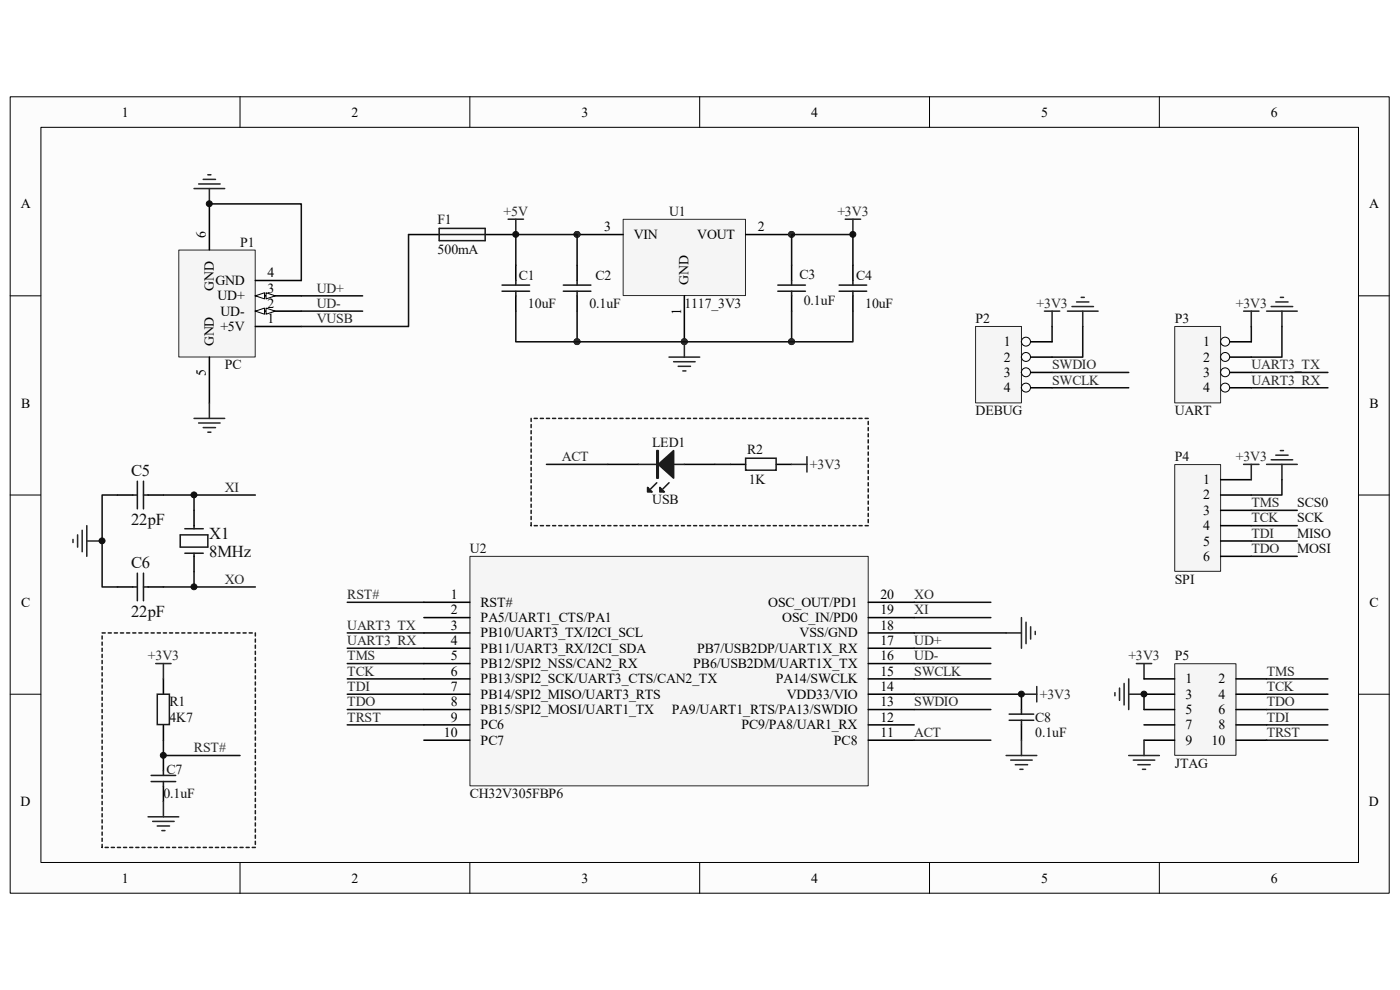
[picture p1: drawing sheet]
<svg xmlns="http://www.w3.org/2000/svg" width="297mm" height="210mm" viewBox="0 0 297 210" stroke-linecap="round" stroke-linejoin="round" font-family="sans-serif">
<path d="M2.2 20.6h292.5v168.9h-292.5z" fill="#fcfcfc"/>
<path d="M2.2 20.5h292.5v169h-292.5z" fill="none" stroke="#000" stroke-width=".21"/>
<path d="M8.7 27.1h279.5v155.9h-279.5z" fill="#fcfcfc"/>
<g fill="none" stroke="#000" stroke-width=".21">
<path d="M8.7 27h279.5v156h-279.5zM50.9 20.5v6.5M99.7 20.5v6.5M148.4 20.5v6.5M197.2 20.5v6.5M246 20.5v6.5M2.2 62.8h6.5M288.2 62.8h6.5M2.2 105h6.5M288.2 105h6.5M2.2 147.3h6.5M288.2 147.3h6.5"/>
<path d="M50.9 183v6.5M99.7 183v6.5M148.4 183v6.5M197.2 183v6.5M246 183v6.5"/>
</g>
<g fill="#0e0e0e" stroke="#0e0e0e" stroke-width=".21">
<circle cx="122.4" cy="72.5" r=".63"/>
<circle cx="122.4" cy="49.7" r=".63"/>
<circle cx="145.2" cy="72.5" r=".63"/>
<circle cx="167.9" cy="72.5" r=".63"/>
<circle cx="167.9" cy="49.7" r=".63"/>
</g>
<path d="M24.9 105h3.3M31.4 105h3.3M41.2 108.3v3.2M41.2 118v3.3M24.9 124.5h3.3M31.4 124.5h3.3M34.7 144v3.3M34.7 153.8v3.2M216.7 147.3v3.2M216.7 153.8v3.2M34.7 160.3v3.2M34.7 166.8v3.2" fill="none" stroke="#000" stroke-width=".33"/>
<g fill="none" stroke="#1c1c1c" stroke-width=".33">
<path d="M28.2 105h.9M29.1 102.1v5.8M30.4 105h1M30.4 102.1v5.8M38.2 113.5h5.9v2.6h-5.9zM39.2 117.4h3.9M39.2 112.2h3.9M41.2 111.5v.7M41.2 117.4v.6M28.2 124.5h.9M29.1 121.6v5.8M30.4 121.6v5.8"/>
<path d="M30.4 124.5h1M33.4 147.3h2.5v6.4h-2.5zM214.1 152.8h5.2M214.1 151.5h5.2M216.7 150.5v1M216.7 152.8v1M32.1 164.5h5.2M32.1 165.8h5.2M34.7 163.5v1M34.7 165.8v1"/>
</g>
<path d="M15.5 114.4v.7M16.5 113.5v2.6M17.4 112.5v4.5M18.4 111.5v6.5M18.4 114.8h3.3M33 140.8h3.3M34.7 140.8v3.2M31.4 173.3h6.5M32.4 174.2h4.5M33.4 175.2h2.6M34.3 176.2h.7M34.7 170v3.3" fill="none" stroke="#262626" stroke-width=".33"/>
<path d="M34.7 105h19.5M41.2 105v3.3M41.2 121.3v3.2" fill="none" stroke="#0e0e0e" stroke-width=".33"/>
<path d="M38 53.1h16.1v22.6h-16.1z" fill="#f5f5f5"/>
<path d="M37.9 53h16.2v22.7h-16.2z" fill="none" stroke="#262626" stroke-width=".21"/>
<path d="M44.4 43.3v9.7M54.2 59.5h9.7M54.2 69.3h9.7M54.2 62.8h9.7" fill="none" stroke="#000" stroke-width=".33"/>
<g fill="#fcfcfc" stroke="#000" stroke-width=".21">
<path d="M54.2 62.8l1.9-.7v1.3z"/>
<path d="M56.4 62.1l2 .7-2 .6z"/>
</g>
<path d="M54.2 66h9.7" fill="none" stroke="#000" stroke-width=".33"/>
<g fill="#fcfcfc" stroke="#000" stroke-width=".21">
<path d="M54.2 66l1.9-.6v1.3z"/>
<path d="M56.4 65.4l2 .6-2 .7z"/>
</g>
<path d="M86.7 49.8h6.5M102.9 49.8h6.5M44.4 75.8v9.7" fill="none" stroke="#000" stroke-width=".33"/>
<path d="M44.4 43.3h19.5v16.2M63.9 62.8h13M63.9 66h13" fill="none" stroke="#0e0e0e" stroke-width=".33"/>
<path d="M42.1 39h4.6M43.1 38.1h2.6M44.1 37.1h.6M41.2 40h6.5M44.4 40v3.3M179.3 46.5h3.3M180.9 46.5v3.3M41.2 88.8h6.5M42.1 89.7h4.6M43.1 90.7h2.6M44.1 91.7h.6M44.4 85.5v3.3" fill="none" stroke="#262626" stroke-width=".33"/>
<path d="M93.2 48.5h9.7v2.6h-9.7zM93.2 49.8h9.7" fill="none" stroke="#1c1c1c" stroke-width=".33"/>
<path d="M132.2 46.6h26v16.1h-26z" fill="#f5f5f5"/>
<path d="M132.2 46.5h26v16.2h-26z" fill="none" stroke="#262626" stroke-width=".21"/>
<g fill="none" stroke="#000" stroke-width=".33">
<path d="M109.4 56.3v3.2M122.4 49.8h9.8M122.4 56.3v3.2M158.2 49.8h9.7M167.9 56.3v3.2M180.9 56.3v3.2M109.4 62.8v3.2M122.4 62.8v3.2M145.2 62.8v9.7M167.9 62.8v3.2M180.9 62.8v3.2M128.9 98.5h6.5"/>
<path d="M145.2 98.5h6.5M154.9 98.5h3.3M164.7 98.5h3.2"/>
</g>
<g fill="none" stroke="#262626" stroke-width=".33">
<path d="M107.8 46.5h3.3M109.4 46.5v3.3M141.9 75.8h6.5M142.9 76.7h4.6M143.9 77.7h2.6M144.9 78.7h.6M145.2 72.5v3.3M167.9 98.5h3.3M171.2 96.9v3.2M213.4 134.3h3.3M216.7 131v6.5M217.7 132v4.5"/>
<path d="M218.7 133v2.6M219.6 133.9v.7M216.7 157v3.3M216.7 147.3h3.3M220 145.6v3.3M213.4 160.3h6.6M214.4 161.2h4.6M215.4 162.2h2.6M216.4 163.2h.6"/>
</g>
<g fill="none" stroke="#1c1c1c" stroke-width=".33">
<path d="M109.4 59.5v1M122.4 59.5v1M167.9 59.5v1M180.9 59.5v1M106.5 61.8h5.9M106.5 60.5h5.9M109.4 61.8v1M119.5 61.8h5.9M119.5 60.5h5.9M122.4 61.8v1M165 61.8h5.9M165 60.5h5.9"/>
<path d="M167.9 61.8v1M178 61.8h5.9M178 60.5h5.9M180.9 61.8v1M135.4 98.5h9.8M158.2 97.2h6.5v2.5h-6.5zM139.3 102.4l-1.3 1.3M141.9 102.4l-1.3 1.3"/>
</g>
<g fill="none" stroke="#0e0e0e" stroke-width=".33">
<path d="M109.4 56.3v-6.5h13v6.5M167.9 56.3v-6.5h13v6.5M109.4 66v6.5h71.5v-6.5M122.4 66v6.5M167.9 66v6.5M115.9 98.5h13M151.7 98.5h3.2M24.9 105h-3.2v19.5h3.2M34.7 124.5h19.5M73.7 127.8h16.2M73.7 134.3h16.2M73.7 137.5h16.2"/>
<path d="M193.9 131h16.3M193.9 127.8h16.3M193.9 134.3h19.5M193.9 137.5h16.3M73.7 147.3h16.2M73.7 140.8h16.2M73.7 144h16.2M73.7 150.5h16.2M73.7 153.8h16.2M193.9 147.3h22.8M193.9 140.8h16.3M193.9 144h16.3"/>
<path d="M193.9 150.5h16.3"/>
</g>
<g fill="#262626" stroke="#262626" stroke-width=".21">
<circle cx="122.4" cy="49.7" r=".63"/>
<circle cx="145.2" cy="72.5" r=".63"/>
<circle cx="167.9" cy="49.7" r=".63"/>
<circle cx="167.9" cy="72.5" r=".63"/>
<circle cx="122.4" cy="72.5" r=".63"/>
</g>
<g fill="#1c1c1c" stroke="#1c1c1c" stroke-width=".33">
<path d="M139.7 98.5l3.2-2.9v5.8z"/>
<path d="M137.4 103.4l1 1h-1z"/>
<path d="M140 103.4l1 1h-1z"/>
<path d="M139.3 95.6h.4v5.8h-.4z" fill-rule="evenodd"/>
</g>
<path d="M99.7 118.1h84.5v48.6h-84.5z" fill="#f5f5f5"/>
<path d="M99.7 118h84.5v48.7h-84.5z" fill="none" stroke="#262626" stroke-width=".21"/>
<g fill="none" stroke="#000" stroke-width=".33">
<path d="M89.9 127.8h9.8M89.9 131h9.8M89.9 134.3h9.8M89.9 137.5h9.8M184.2 127.8h9.7M184.2 131h9.7M184.2 134.3h9.7M184.2 137.5h9.7M89.9 140.8h9.8M89.9 144h9.8M89.9 147.3h9.8M89.9 150.5h9.8"/>
<path d="M89.9 153.8h9.8M89.9 157h9.8M184.2 140.8h9.7M184.2 144h9.7M184.2 147.3h9.7M184.2 150.5h9.7M184.2 153.8h9.7M184.2 157h9.7"/>
</g>
<path d="M193.9 157h16.3" fill="none" stroke="#0e0e0e" stroke-width=".33"/>
<path d="M249.3 98.6h9.7v22.6h-9.7z" fill="#f5f5f5"/>
<path d="M249.2 98.6h9.8v22.6h-9.8z" fill="none" stroke="#262626" stroke-width=".21"/>
<path d="M259 101.8h6.5M259 105h6.5M259 108.3h6.5M259 111.5h6.5M259 114.8h6.5M259 118h6.5" fill="none" stroke="#000" stroke-width=".33"/>
<g fill="none" stroke="#262626" stroke-width=".33">
<path d="M263.8 98.5h3.3M265.5 98.5v3.3M268.7 98.5h6.5M269.7 97.5h4.5M270.7 96.6h2.6M271.6 95.6h.7M272 98.5v3.3M236.5 146.9v.7M237.5 146v2.6M238.5 145v4.5M239.5 144v6.5M239.5 147.3h3.2"/>
<path d="M241.1 140.8h3.2M242.7 140.8v3.2"/>
</g>
<path d="M249.3 140.8h12.9v19.4h-12.9z" fill="#f5f5f5"/>
<path d="M249.2 140.8h13v19.4h-13z" fill="none" stroke="#262626" stroke-width=".21"/>
<path d="M242.7 144h6.5M242.7 147.3h6.5M242.7 150.5h6.5M242.7 153.8h6.5M242.7 157h6.5M262.2 144h6.5M262.2 147.3h6.5M262.2 150.5h6.5M262.2 153.8h6.5M262.2 157h6.5" fill="none" stroke="#000" stroke-width=".33"/>
<path d="M263.8 66h3.3M265.5 66v3.3M268.7 66h6.5M269.7 65h4.5M270.7 64.1h2.6M271.6 63.1h.7M272 66v3.3M242.7 157v3.3M239.5 160.3h6.5M240.4 161.2h4.6M241.4 162.2h2.6M242.4 163.2h.6" fill="none" stroke="#262626" stroke-width=".33"/>
<path d="M265.5 69.3v3.2M272 69.3v6.5h-6.5M265.5 108.3h9.7M265.5 114.8h9.7M265.5 118h9.7M265.5 111.5h9.7M242.7 147.3v3.2M268.7 144h13M268.7 147.3h13M268.7 150.5h13M268.7 153.8h13M268.7 157h13" fill="none" stroke="#0e0e0e" stroke-width=".33"/>
<path d="M249.3 69.3h9.7v16.2h-9.7z" fill="#f5f5f5"/>
<path d="M249.2 69.3h9.8v16.2h-9.8z" fill="none" stroke="#262626" stroke-width=".21"/>
<path d="M259 72.5h6.5" fill="none" stroke="#000" stroke-width=".33"/>
<circle cx="259.9" cy="72.5" r=".95" fill="#fcfcfc" stroke="#000" stroke-width=".21"/>
<path d="M259 75.8h6.5" fill="none" stroke="#000" stroke-width=".33"/>
<circle cx="259.9" cy="75.7" r=".95" fill="#fcfcfc" stroke="#000" stroke-width=".21"/>
<path d="M259 79h6.5" fill="none" stroke="#000" stroke-width=".33"/>
<circle cx="259.9" cy="79" r=".95" fill="#fcfcfc" stroke="#000" stroke-width=".21"/>
<path d="M259 82.3h6.5" fill="none" stroke="#000" stroke-width=".33"/>
<circle cx="259.9" cy="82.2" r=".95" fill="#fcfcfc" stroke="#000" stroke-width=".21"/>
<path d="M223.2 69.3v3.2M229.7 69.3v6.5h-6.5M265.5 79h16.2M265.5 82.3h16.2" fill="none" stroke="#0e0e0e" stroke-width=".33"/>
<path d="M221.6 66h3.2M223.2 66v3.3M226.5 66h6.5M227.4 65h4.6M228.4 64.1h2.6M229.4 63.1h.6M229.7 66v3.3" fill="none" stroke="#262626" stroke-width=".33"/>
<path d="M207 69.3h9.7v16.2h-9.7z" fill="#f5f5f5"/>
<path d="M207 69.3h9.7v16.2h-9.7z" fill="none" stroke="#262626" stroke-width=".21"/>
<path d="M216.7 72.5h6.5" fill="none" stroke="#000" stroke-width=".33"/>
<circle cx="217.7" cy="72.5" r=".95" fill="#fcfcfc" stroke="#000" stroke-width=".21"/>
<path d="M216.7 75.8h6.5" fill="none" stroke="#000" stroke-width=".33"/>
<circle cx="217.7" cy="75.7" r=".95" fill="#fcfcfc" stroke="#000" stroke-width=".21"/>
<path d="M216.7 79h6.5" fill="none" stroke="#000" stroke-width=".33"/>
<circle cx="217.7" cy="79" r=".95" fill="#fcfcfc" stroke="#000" stroke-width=".21"/>
<path d="M216.7 82.3h6.5" fill="none" stroke="#000" stroke-width=".33"/>
<circle cx="217.7" cy="82.2" r=".95" fill="#fcfcfc" stroke="#000" stroke-width=".21"/>
<path d="M86.7 49.8v19.5h-22.8M223.2 79h16.3M223.2 82.3h16.3M272 101.8v3.2h-6.5M34.7 157v3.3h16.2" fill="none" stroke="#0e0e0e" stroke-width=".33"/>
<path d="M112.7 111.5v-22.7h71.5v22.7h-71.5M21.7 179.8v-45.5h32.5v45.5h-32.5" fill="none" stroke="#1c1c1c" stroke-width=".33" stroke-dasharray=".7 .7"/>
<g fill="#0e0e0e" stroke="#0e0e0e" stroke-width=".21">
<circle cx="21.7" cy="114.7" r=".63"/>
<circle cx="34.7" cy="160.2" r=".63"/>
<circle cx="41.2" cy="124.5" r=".63"/>
<circle cx="41.2" cy="105" r=".63"/>
<circle cx="44.4" cy="43.2" r=".63"/>
<circle cx="109.4" cy="49.7" r=".63"/>
<circle cx="180.9" cy="49.7" r=".63"/>
<circle cx="216.7" cy="147.2" r=".63"/>
<circle cx="242.7" cy="147.2" r=".63"/>
</g>
<g font-size="3.5" fill="#0e0e0e">
<text x="27.9" y="100.9">C5</text>
<text x="27.9" y="111.3">22pF</text>
<text x="44.4" y="114.3">X1</text>
<text x="44.4" y="118.2">8MHz</text>
<text x="27.9" y="120.4">C6</text>
<text x="27.9" y="130.8">22pF</text>
</g>
<g font-size="2.9">
<text x="25.8" y="24.7">1</text>
<text x="74.6" y="24.7">2</text>
<text x="123.4" y="24.7">3</text>
<text x="172.1" y="24.7">4</text>
<text x="220.9" y="24.7">5</text>
<text x="269.6" y="24.7">6</text>
<text x="4.4" y="44.2">A</text>
<text x="290.5" y="44.2">A</text>
<text x="43.7" y="50.4" transform="rotate(-90 43.7 50.4)">6</text>
<text x="128.1" y="49.1">3</text>
<text x="134.5" y="50.7">VIN</text>
<text x="147.9" y="50.7">VOUT</text>
<text x="160.8" y="49.1">2</text>
<text x="56.8" y="58.8">4</text>
<text x="45.3" y="61.6" transform="rotate(-90 45.3 61.6)">GND</text>
<text x="45.7" y="60.5">GND</text>
<text x="46.1" y="63.7">UD+</text>
<text x="56.8" y="62.1">3</text>
<text x="56.8" y="65.3">2</text>
<text x="146.1" y="60.5" transform="rotate(-90 146.1 60.5)">GND</text>
<text x="46.8" y="70.2">+5V</text>
<text x="46.8" y="67">UD-</text>
<text x="56.8" y="68.6">1</text>
<text x="144.5" y="66.8" transform="rotate(-90 144.5 66.8)">1</text>
<text x="45.3" y="73.5" transform="rotate(-90 45.3 73.5)">GND</text>
<text x="213" y="73.4">1</text>
<text x="213" y="76.7">2</text>
<text x="255.3" y="73.4">1</text>
<text x="255.3" y="76.7">2</text>
<text x="43.7" y="79.8" transform="rotate(-90 43.7 79.8)">5</text>
<text x="213" y="80">3</text>
<text x="213" y="83.2">4</text>
<text x="255.3" y="80">3</text>
<text x="255.3" y="83.2">4</text>
<text x="4.5" y="86.5">B</text>
<text x="290.5" y="86.5">B</text>
<text x="255.3" y="102.7">1</text>
<text x="255.3" y="106">2</text>
<text x="255.3" y="109.2">3</text>
<text x="255.3" y="112.5">4</text>
<text x="255.3" y="115.7">5</text>
<text x="255.3" y="119">6</text>
<text x="4.5" y="128.7">C</text>
<text x="95.6" y="127.1">1</text>
<text x="95.6" y="130.3">2</text>
<text x="101.9" y="128.7">RST#</text>
<text x="101.9" y="132">PA5/UART1_CTS/PA1</text>
<text x="163" y="128.7">OSC_OUT/PD1</text>
<text x="165.9" y="132">OSC_IN/PD0</text>
<text x="186.8" y="130.3">19</text>
<text x="186.8" y="127.1">20</text>
<text x="290.5" y="128.7">C</text>
<text x="95.6" y="133.6">3</text>
<text x="95.6" y="136.9">4</text>
<text x="101.9" y="135.2">PB10/UART3_TX/I2CI_SCL</text>
<text x="169.6" y="135.2">VSS/GND</text>
<text x="186.8" y="136.9">17</text>
<text x="186.8" y="133.6">18</text>
<text x="95.6" y="140.1">5</text>
<text x="95.6" y="143.3">6</text>
<text x="101.9" y="138.5">PB11/UART3_RX/I2CI_SDA</text>
<text x="101.9" y="141.7">PB12/SPI2_NSS/CAN2_RX</text>
<text x="147.1" y="141.7">PB6/USB2DM/UART1X_TX</text>
<text x="147.9" y="138.5">PB7/USB2DP/UART1X_RX</text>
<text x="186.8" y="143.3">15</text>
<text x="186.8" y="140.1">16</text>
<text x="95.6" y="146.6">7</text>
<text x="95.6" y="149.9">8</text>
<text x="101.9" y="145">PB13/SPI2_SCK/UART3_CTS/CAN2_TX</text>
<text x="101.9" y="148.2">PB14/SPI2_MISO/UART3_RTS</text>
<text x="164.6" y="145">PA14/SWCLK</text>
<text x="166.9" y="148.2">VDD33/VIO</text>
<text x="186.8" y="149.9">13</text>
<text x="186.8" y="146.6">14</text>
<text x="251.5" y="145">1</text>
<text x="251.5" y="148.2">3</text>
<text x="258.5" y="145">2</text>
<text x="258.5" y="148.2">4</text>
<text x="95.6" y="153.1">9</text>
<text x="101.9" y="151.5">PB15/SPI2_MOSI/UART1_TX</text>
<text x="101.9" y="154.7">PC6</text>
<text x="142.5" y="151.5">PA9/UART1_RTS/PA13/SWDIO</text>
<text x="157.3" y="154.7">PC9/PA8/UAR1_RX</text>
<text x="186.8" y="153.1">12</text>
<text x="251.5" y="151.5">5</text>
<text x="251.5" y="154.7">7</text>
<text x="258.5" y="151.5">6</text>
<text x="258.5" y="154.7">8</text>
<text x="94.2" y="156.3">10</text>
<text x="101.9" y="158">PC7</text>
<text x="176.9" y="158">PC8</text>
<text x="186.8" y="156.3">11</text>
<text x="251.5" y="158">9</text>
<text x="257" y="158">10</text>
<text x="4.4" y="171">D</text>
<text x="290.4" y="171">D</text>
<text x="25.8" y="187.2">1</text>
<text x="74.6" y="187.2">2</text>
<text x="123.4" y="187.2">3</text>
<text x="172.1" y="187.2">4</text>
<text x="220.9" y="187.2">5</text>
<text x="269.6" y="187.2">6</text>
</g>
<g font-size="2.9" fill="#0e0e0e">
<text x="92.8" y="47.5">F1</text>
<text x="141.9" y="45.8">U1</text>
<text x="50.9" y="52.3">P1</text>
<text x="92.8" y="54">500mA</text>
<text x="110.1" y="59.5">C1</text>
<text x="126.3" y="59.5">C2</text>
<text x="169.6" y="59.2">C3</text>
<text x="181.6" y="59.5">C4</text>
<text x="112" y="65.3">10uF</text>
<text x="125.1" y="65.3">0.1uF</text>
<text x="145.2" y="65.3">1117_3V3</text>
<text x="170.6" y="64.7">0.1uF</text>
<text x="183.6" y="65.3">10uF</text>
<text x="207" y="68.6">P2</text>
<text x="249.2" y="68.6">P3</text>
<text x="47.7" y="78.4">PC</text>
<text x="207" y="88.1">DEBUG</text>
<text x="249.2" y="88.1">UART</text>
<text x="138.3" y="94.9">LED1</text>
<text x="158.5" y="96.2">R2</text>
<text x="249.2" y="97.8">P4</text>
<text x="138.3" y="106.9">USB</text>
<text x="158.8" y="102.7">1K</text>
<text x="275.2" y="107.6">SCS0</text>
<text x="275.2" y="110.8">SCK</text>
<text x="99.7" y="117.3">U2</text>
<text x="275.2" y="114.1">MISO</text>
<text x="275.2" y="117.3">MOSI</text>
<text x="249.2" y="123.9">SPI</text>
<text x="249.2" y="140.1">P5</text>
<text x="36" y="149.9">R1</text>
<text x="36" y="153.1">4K7</text>
<text x="219.6" y="153.1">C8</text>
<text x="219.6" y="156.3">0.1uF</text>
<text x="35.3" y="164.2">C7</text>
<text x="249.2" y="162.9">JTAG</text>
<text x="34.7" y="169.4">0.1uF</text>
<text x="99.7" y="169.4">CH32V305FBP6</text>
</g>
<g font-size="2.9" fill="#262626">
<text x="106.8" y="45.8">+5V</text>
<text x="177.7" y="45.8">+3V3</text>
<text x="67.2" y="62.1">UD+</text>
<text x="67.2" y="65.3">UD-</text>
<text x="219.9" y="65.3">+3V3</text>
<text x="262.2" y="65.3">+3V3</text>
<text x="67.2" y="68.6">VUSB</text>
<text x="223.2" y="78.4">SWDIO</text>
<text x="223.2" y="81.6">SWCLK</text>
<text x="265.5" y="78.4">UART3_TX</text>
<text x="265.5" y="81.6">UART3_RX</text>
<text x="119.2" y="97.8">ACT</text>
<text x="171.8" y="99.5">+3V3</text>
<text x="262.2" y="97.8">+3V3</text>
<text x="47.7" y="104.4">XI</text>
<text x="265.5" y="107.6">TMS</text>
<text x="265.5" y="110.8">TCK</text>
<text x="265.5" y="114.1">TDI</text>
<text x="265.5" y="117.3">TDO</text>
<text x="47.7" y="123.9">XO</text>
<text x="73.7" y="127.1">RST#</text>
<text x="193.9" y="130.3">XI</text>
<text x="193.9" y="127.1">XO</text>
<text x="73.7" y="133.6">UART3_TX</text>
<text x="73.7" y="136.9">UART3_RX</text>
<text x="193.9" y="136.9">UD+</text>
<text x="31.4" y="140.1">+3V3</text>
<text x="73.7" y="140.1">TMS</text>
<text x="73.7" y="143.3">TCK</text>
<text x="193.9" y="140.1">UD-</text>
<text x="193.9" y="143.3">SWCLK</text>
<text x="239.4" y="140.1">+3V3</text>
<text x="268.7" y="143.3">TMS</text>
<text x="73.7" y="146.6">TDI</text>
<text x="73.7" y="149.9">TDO</text>
<text x="193.9" y="149.9">SWDIO</text>
<text x="220.6" y="148.2">+3V3</text>
<text x="268.7" y="146.6">TCK</text>
<text x="268.7" y="149.9">TDO</text>
<text x="73.7" y="153.1">TRST</text>
<text x="268.7" y="153.1">TDI</text>
<text x="41.1" y="159.6">RST#</text>
<text x="193.9" y="156.3">ACT</text>
<text x="268.7" y="156.3">TRST</text>
</g>
</svg>
